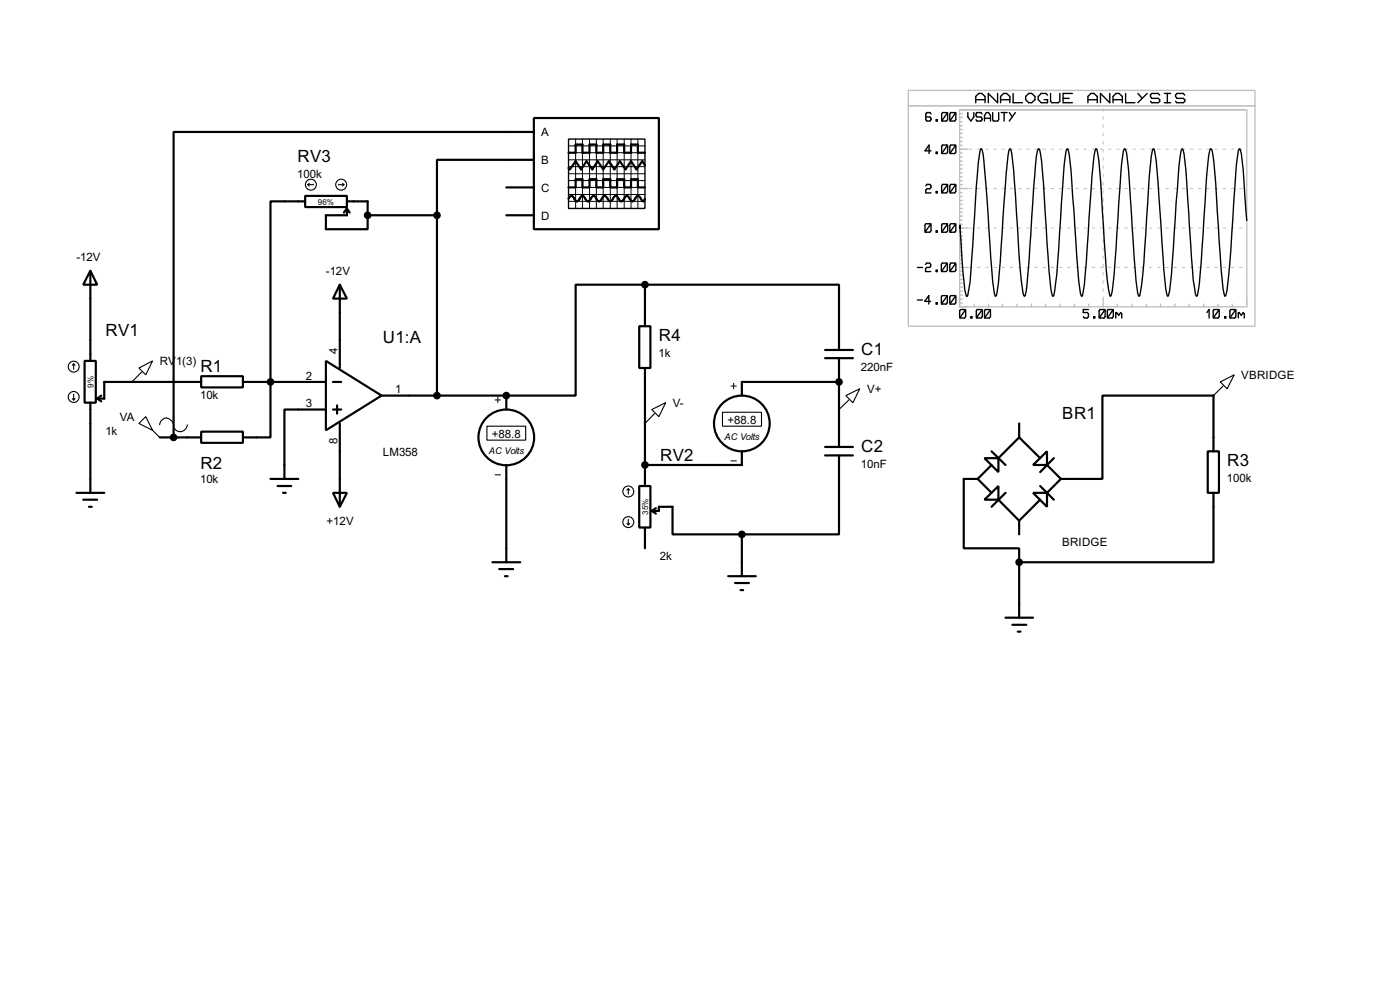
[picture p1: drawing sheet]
<svg xmlns="http://www.w3.org/2000/svg" width="256mm" height="180mm" viewBox="0 0 256 180" stroke-linecap="round" stroke-linejoin="round" font-family="sans-serif">
<g fill="none" stroke="#000" stroke-width=".4">
<path d="M55.9 35.9h7.7v2h-7.7zM55.9 36.9h-6.3v43.2h-5.1M63.6 38.2v1.2h-3.9v2.6h7.7v-2.6M63.6 36.9h3.8v2.5M63.6 38.2l.5 .7M63.6 38.2l-.6 .7M67.4 39.4h12.7M80.1 39.4v33M92.8 39.4h5M92.8 34.3h5M97.8 21.6h22.9v20.4h-22.9zM97.8 24.2h-66v55.9"/>
<path d="M97.8 29.3h-17.7v10.1M104.2 36.4a.54 .54 0 0 1 .7-.4l.5 .7 .3 .2 .3-.2 .4-.7 .3-.1 .3 .1 .2 .4a.54 .54 0 0 0 .8 .3l.5-.7 .3-.1 .2 .1 .5 .7 .3 .2 .2-.2 .5-.7a.6 .6 0 0 1 .9 .5l.4 .4 .3-.2 .4-.7 .3-.1 .3 .1 .5 .7a.6 .6 0 0 0 .8-.5l.5-.3 .2 .1 .5 .7 .3 .2 .2-.2 .5-.7a.6 .6 0 0 1 .9 .5l.4 .4 .3-.5M104.2 28h1.3v-1.5h1.2v1.5h1.3v-1.5h1.3v1.5h1.2v-1.5h1.3v1.5h1.3v-1.5h1.3v1.5h1.2v-1.5h1.3v1.5h1.3M104.2 34.3h1.3v-1.5h1.2v1.5h1.3v-1.5h1.3v1.5h1.2v-1.5h1.3v1.5h1.3v-1.5h1.3v1.5h1.2v-1.5h1.3v1.5h1.3M118.2 30.3l-.5-.8-1.1 1.5-1-1.5-1 1.5-1-1.5-1 1.5-1-1.5-1.1 1.5-1-1.5-1 1.5-1-1.5-1 1.5-1-1.5-1.1 1.5-.2-.2M16.6 49.6l1.2 2.5h-2.5zM16.6 49.6v16.5M62.3 52.1l1.3 2.6h-2.6zM62.3 52.1v15.3M117.1 59.7h2.1v7.7h-2.1zM118.2 52.1h35.5v12M118.2 52.1h-12.7v20.3h-12.7"/>
<path d="M118.2 52.1v7.6M15.5 66.1h2.1v7.6h-2.1zM16.6 73.7v16.5M17.8 73l.8 .5M18.6 72.4l-.8 .6M36.9 68.9h7.6v2h-7.6zM36.9 79h7.6v2.1h-7.6zM36.9 69.9h-17.8v3.1h-1.3M44.5 69.9h15.2M59.7 66.1l10.2 6.3-10.2 6.4zM59.7 75h-7.6v12.7M61 69.9h1.5"/>
<path d="M61 75h1.5M61.8 74.2v1.5M62.3 77.5v15.3M69.9 72.4h22.9M92.8 72.4v2.6M118.2 67.4v21.6M151.2 64.1h5.1M151.2 65.6h5.1M153.7 69.9h-17.8v2.5M153.7 65.6v16.2M186.7 77.5v2.6M14 90.2h5.1"/>
<path d="M15.3 91.5h2.5M16.3 92.8h.5M29.3 80.1h7.6M49.6 87.7h5.1M50.9 89h2.5M51.9 90.2h.5M61 90.2h2.6l-1.3 2.6zM92.8 85.1v17.8M117.1 89h2.1v7.6h-2.1zM118.2 96.6v3.8M119.4 93.5h1.3v-.7h2.5v5h12.7M119.4 93.5l.8 .5"/>
<path d="M120.2 93l-.8 .5M135.9 82.6v2.5h-17.7M135.9 97.8v7.7M151.2 83.4h5.1M151.2 81.8h5.1M153.7 83.4v14.4h-17.8M179.1 87.7h-2.5v12.7h10.1v2.5M179.1 87.7l2.6 2.5M180.4 83.9h2.5v2.5zM180.4 91.5l2.5-2.5v2.5zM181.7 82.6l2.5 2.5M181.7 85.1l-2.6 2.6"/>
<path d="M182.9 91.5l3.8 3.8M184.2 90.2l-2.5 2.6M186.7 95.3v2.5M186.7 80.1l-3.8 3.8M186.7 80.1l3.9 3.8M189.3 90.2h2.5v2.6zM189.3 85.1l2.5-2.5v2.5zM190.6 89l2.5 2.5M190.6 91.5l-3.9 3.8M191.8 85.1l2.6 2.6M193.1 83.9l-2.5 2.5M194.4 87.7l-2.6 2.5"/>
<path d="M221.3 82.6h2v7.6h-2zM222.3 82.6v-10.2h-20.3v15.3h-7.6M222.3 90.2v12.7h-35.6M90.2 102.9h5.1M91.5 104.2h2.5M92.5 105.5h.5M133.4 105.5h5.1M134.7 106.7h2.5M135.7 108h.5M184.2 113.1h5.1M185.5 114.4h2.5M186.5 115.6h.5"/>
<path d="M186.7 102.9v10.2"/>
<circle cx="135.9" cy="77.5" r="5.1"/>
<circle cx="92.7" cy="80.1" r="5.1"/>
</g>
<g fill="#000">
<circle cx="92.8" cy="72.4" r=".2"/>
<circle cx="153.7" cy="69.9" r=".2"/>
<circle cx="118.2" cy="85.1" r=".2"/>
</g>
<g fill="none" stroke="#000" stroke-width=".2">
<path d="M56.4 33.8h1.1M56.4 33.8l.3 .3M56.7 33.6l-.3 .2M62 33.8h1M62.8 33.6l.2 .2M63 33.8l-.2 .3M13.3 73l.2 .2M13.5 66.6l-.2 .3M13.5 66.6l.3 .3M13.5 66.6v1M13.5 72.2v1M13.8 73l-.3 .2"/>
<path d="M25.5 77.5l1.2-1.2 1.3 2.5zM25.5 67.4l2.5-1.3-1.3 2.5zM26 68.1l-1.8 1.8M28 78.8l1.3 1.3M29.3 77.8a1.25 1.25 0 0 1 1-1.3 1.25 1.25 0 0 1 1.4 .9 1.59 1.59 0 0 0 .9 1.5 1.32 1.32 0 0 0 1.7-1.1M89.2 78h7.1v2.6h-7.1zM119.4 75l2.6-1.3-1.3 2.6zM119.9 75.7l-1.7 1.8M132.4 75.5h7.1v2.5h-7.1zM155 72.4l2.5-1.2-1.2 2.5zM155.5 73.2l-1.8 1.8M223.6 69.9l2.5-1.3-1.3 2.6z"/>
<path d="M224.1 70.7l-1.8 1.7M114.9 95.8l.2 .3M115.1 89.5l-.2 .2M115.1 89.5l.3 .2M115.1 89.5v1M115.1 95.1v1M115.4 95.8l-.3 .3"/>
<circle cx="56.9" cy="33.8" r="1"/>
<circle cx="62.5" cy="33.8" r="1"/>
<circle cx="13.5" cy="67.1" r="1"/>
<circle cx="13.5" cy="72.7" r="1"/>
<circle cx="115.1" cy="90" r="1"/>
<circle cx="115.1" cy="95.6" r="1"/>
</g>
<g fill="none" stroke="#000" stroke-width=".18">
<path d="M104.2 29.3h14M104.2 26.7h14M104.2 28h14M104.2 30.5h14M104.2 33.1h14M104.2 34.3h14M104.2 35.6h14M104.2 36.9h14M104.2 31.8h14M105.5 25.5v12.7M106.7 25.5v12.7M108 25.5v12.7"/>
<path d="M109.3 25.5v12.7M110.5 25.5v12.7M111.8 25.5v12.7M113.1 25.5v12.7M114.4 25.5v12.7M115.6 25.5v12.7M116.9 25.5v12.7M90.7 73.2h1M91.2 72.7v1M133.9 70.7h1M134.4 70.2v1M90.7 86.9h1"/>
<path d="M133.9 84.4h1"/>
</g>
<g fill="#000" stroke="#000" stroke-width=".4">
<circle cx="67.3" cy="39.4" r=".5"/>
<circle cx="80" cy="39.4" r=".5"/>
<circle cx="118.1" cy="52.1" r=".5"/>
<circle cx="49.5" cy="69.9" r=".5"/>
<circle cx="80" cy="72.4" r=".5"/>
<circle cx="92.7" cy="72.4" r=".5"/>
<circle cx="153.7" cy="69.9" r=".5"/>
<circle cx="31.8" cy="80.1" r=".5"/>
<circle cx="118.1" cy="85.1" r=".5"/>
<circle cx="135.9" cy="97.8" r=".5"/>
<circle cx="186.7" cy="102.9" r=".5"/>
</g>
<g fill="none" stroke="#000" stroke-width=".25">
<path d="M178.8 18.8v-1.1l.5-.6h.6l.6 .6v1.1M178.8 18.3h1.7M182.8 17.1v1.7l-1.7-1.7v1.7M183.3 18.8v-1.1l.6-.6h.5l.6 .6v1.1M183.3 18.3h1.7M185.6 17.1v1.7h1.7M188.5 17.1h.5l.6 .6v.6l-.6 .5h-.5l-.6-.5v-.6zM191.9 17.4l-.3-.3h-.8l-.6 .6v.6l.6 .5h1.1v-.5h-.6M192.5 17.1v1.5l.2 .2h1.2l.3-.2v-1.5M194.8 18h1.1M196.5 17.1h-1.7v1.7h1.7M199.3 18.8v-1.1l.6-.6h.5l.6 .6v1.1"/>
<path d="M199.3 18.3h1.7M203.3 17.1v1.7l-1.7-1.7v1.7M203.9 18.8v-1.1l.6-.6h.5l.6 .6v1.1M203.9 18.3h1.7M206.2 17.1v1.7h1.7M208.5 17.1l.8 .9M210.2 17.1l-1.7 1.7M212.5 17.4l-.3-.3h-1.2l-.2 .3v.3l.2 .3h1.2l.3 .3v.3l-.3 .2h-1.2l-.2-.2M213.3 17.1h1.2M213.3 18.8h1.2M213.9 17.1v1.7M217.1 17.4l-.3-.3h-1.2l-.2 .3v.3l.2 .3h1.2l.3 .3v.3l-.3 .2h-1.2l-.2-.2"/>
<path d="M104.2 25.5h14v12.7h-14zM169.6 34l.2-.2h.6l.2 .2v.3l-.2 .3h-.6l-.2 .2v.5h1M170.6 20.9l-.2-.3h-.6l-.2 .3v1l.2 .3h.6l.2-.3v-.2l-.2-.3h-.8M170.6 27.6h-1.1l.7-1v1.5M171.5 21.9h.2v.3h-.2zM171.5 27.9h.2v.2h-.2zM171.5 35.1h.2v.2h-.2zM172.7 20.6h.7l.2 .3v1l-.2 .3h-.7l-.2-.3v-1zM172.7 26.6h.7l.2 .2v1.1l-.2 .2h-.7l-.2-.2v-1.1zM172.7 33.8h.7l.2 .2v1.1l-.2 .2h-.7l-.2-.2v-1.1zM173.6 33.8l-1.1 1.5M173.6 26.6l-1.1 1.5"/>
<path d="M173.6 20.6l-1.1 1.6M174.2 20.6h.7l.2 .3v1l-.2 .3h-.7l-.2-.3v-1zM174.2 26.6h.7l.2 .2v1.1l-.2 .2h-.7l-.2-.2v-1.1zM174.2 33.8h.7l.2 .2v1.1l-.2 .2h-.7l-.2-.2v-1.1zM175.1 33.8l-1.1 1.5M175.1 26.6l-1.1 1.5M175.1 20.6l-1.1 1.6M177.3 20.6v.8l.6 .8 .5-.8v-.8M179.9 20.9l-.2-.3h-.7l-.2 .3 .2 .5h.7l.2 .3v.2l-.2 .3h-.7l-.2-.3M180.4 22.2v-1l.3-.6h.4l.4 .6v1M180.4 21.7h1.1M181.9 20.6v1.3l.1 .3h.8l.2-.3v-1.3"/>
<path d="M183.4 20.6h1.1M184 20.6v1.6M184.9 20.6l.6 .8M186 20.6l-1.1 1.6M168.1 54.9h.9M168.1 49h.9M169.6 48.4l.2-.2h.5l.2 .2v.3l-.2 .3h-.5l-.2 .2v.5h.9M169.6 41h.8l.2 .2v1.1l-.2 .2h-.8l-.1-.2v-1.1zM170.5 55.2h-1.1l.8-1.1v1.6M170.6 41l-1.1 1.5M171.5 55.4h.2v.3h-.2zM171.5 42.3h.2v.2h-.2z"/>
<path d="M171.5 49.5h.2v.2h-.2zM172.6 54.1h.8l.2 .3v1l-.2 .3h-.8l-.1-.3v-1zM172.6 48.2h.8l.2 .2v1.1l-.2 .2h-.8l-.1-.2v-1.1zM172.7 41h.7l.2 .2v1.1l-.2 .2h-.7l-.2-.2v-1.1zM173.6 54.1l-1.1 1.6M173.6 48.2l-1.1 1.5M173.6 41l-1.1 1.5M174.2 54.1h.7l.2 .3v1l-.2 .3h-.7l-.2-.3v-1zM174.2 41h.7l.2 .2v1.1l-.2 .2h-.7l-.2-.2v-1.1zM174.2 48.2h.7l.2 .2v1.1l-.2 .2h-.7l-.2-.2v-1.1zM175.1 54.1l-1.1 1.6M175.1 48.2l-1.1 1.5"/>
<path d="M175.1 41l-1.1 1.5M176 56.7h.7l.2 .2v1.1l-.2 .2h-.7l-.2-.2v-1.1zM176.9 56.7l-1.1 1.5M177.9 58h.2v.2h-.2zM179 56.7h.8l.2 .2v1.1l-.2 .2h-.8l-.1-.2v-1.1zM180 56.7l-1.1 1.5M180.5 56.7h.8l.2 .2v1.1l-.2 .2h-.8l-.1-.2v-1.1zM181.5 56.7l-1.1 1.5M199.4 56.7h-.9v.5h.7l.2 .3v.5l-.2 .2h-.5l-.2-.2M200.4 58h.2v.2h-.2zM201.5 56.7h.8l.2 .2v1.1l-.2 .2h-.8l-.1-.2v-1.1zM202.5 56.7l-1.1 1.5"/>
<path d="M203 56.7h.8l.2 .2v1.1l-.2 .2h-.8l-.1-.2v-1.1zM204 56.7l-1.1 1.5M204.4 57.2v1M204.4 57.5l.2-.3 .4 .5 .3-.5 .2 .3v.7M221.1 57.2l.4-.5v1.5M222.4 56.7h.8l.2 .2v1.1l-.2 .2h-.8l-.1-.2v-1.1zM223.4 56.7l-1.1 1.5M224.4 58h.2v.2h-.2zM225.5 56.7h.7l.2 .2v1.1l-.2 .2h-.7l-.2-.2v-1.1zM226.4 56.7l-1.1 1.5M226.9 57.2v1M226.9 57.5l.1-.3 .4 .5 .4-.5 .2 .3v.7"/>
<path d="M228.4 40.4l-.6-9.2-.4-3.1-.3-.9a18.3 18.3 0 0 0-.7 5l-.2 2.3a291.9 291.9 0 0 1-1.4 18.8l-.4 1a18.3 18.3 0 0 1-.7-5l-1.3-19.9-.4-2-.2-.2a51.8 51.8 0 0 0-1 10 166.6 166.6 0 0 1-1.4 16.9l-.2 .2a20.4 20.4 0 0 1-.7-5l-1.2-18.1-.4-3.1-.3-.9a18.3 18.3 0 0 0-.7 5l-1.3 18.1-.3 3-.4 1a18.3 18.3 0 0 1-.7-5l-.3-5a166.6 166.6 0 0 0-1.4-16.9l-.2-.2a51.8 51.8 0 0 0-1 10l-.9 13.1a11.6 11.6 0 0 1-.7 4 18.3 18.3 0 0 1-.7-5l-1.2-18.1-.4-3.1-.2-.7-.2-.2a18.3 18.3 0 0 0-.7 5l-1.2 18.1-.3 3-.4 1a25.8 25.8 0 0 1-.9-7.4l-1.2-17.5-.3-2-.2-.2a18.3 18.3 0 0 0-.7 5l-.4 5a166.6 166.6 0 0 1-1.4 16.9l-.1 .2a18.3 18.3 0 0 1-.7-5l-1.3-18.1-.3-3.1-.4-.9a18.3 18.3 0 0 0-.7 5l-.1 2.3a291.9 291.9 0 0 1-1.5 18.8l-.1 .8-.2 .2a18.3 18.3 0 0 1-.7-5l-1-15.9-.4-4-.3-2-.2-.2a13.7 13.7 0 0 0-.7 5l-.4 4.9a173.9 173.9 0 0 1-1.4 17l-.1 .2a19 19 0 0 1-.8-4.9l-1.2-18.1-.3-3.2-.4-.9a17.1 17.1 0 0 0-.7 4.9l-.3 4.8a181 181 0 0 1-1.4 17.2l-.2 .2a19.1 19.1 0 0 1-.7-4.7l-1.4-20-.2-1.4-.3-1a15.9 15.9 0 0 0-.7 4.7l-1.1 15.7a32.5 32.5 0 0 1-.7 6.4l-.2 .3-.1-.3a98.6 98.6 0 0 1-1-10.4l-.1-2.4-.1 .6"/>
</g>
<g fill="none" stroke="#c0c0c0" stroke-width=".25">
<path d="M166.4 16.6h63.5v43.1h-63.5zM166.4 19.4h63.5M175.8 39.6h.5M175.8 38.9h.5M175.8 38.2h.5M175.8 37.4h.5M175.8 36.7h.5M175.8 36h.5M175.8 35.3h.5M175.8 34.5h1.5M175.8 33.8h.5M175.8 33.1h.5"/>
<path d="M175.8 32.4h.5M175.8 31.7h.5M175.8 30.9h.5M175.8 30.2h.5M175.8 29.5h.5M175.8 28.8h.5M175.8 28h.5M175.8 27.3h1.5M175.8 26.6h.5M175.8 25.9h.5M175.8 25.2h.5M175.8 24.4h.5"/>
<path d="M175.8 23.7h.5M175.8 23h.5M175.8 22.3h.5M175.8 21.5h.5M175.8 20.8h.5M175.8 55.5h.5M175.8 54.8h.5M175.8 54h.5M175.8 53.3h.5M175.8 52.6h.5M175.8 51.9h.5M175.8 51.2h.5"/>
<path d="M175.8 50.4h.5M175.8 49.7h.5M175.8 49h1.5M175.8 48.3h.5M175.8 47.6h.5M175.8 46.8h.5M175.8 46.1h.5M175.8 45.4h.5M175.8 44.7h.5M175.8 43.9h.5M175.8 43.2h.5M175.8 42.5h.5"/>
<path d="M175.8 41.8h1.5M175.8 41.1h.5M175.8 40.3h.5M178.5 55.7v.5M181.1 55.7v.5M183.7 55.7v.5M186.3 55.7v.5M189 55.7v.5M191.6 55.7v.5M194.2 55.7v.5M196.9 55.7v.5M199.5 55.7v.5"/>
<path d="M202.1 54.7v1.5M204.7 55.7v.5M207.4 55.7v.5M210 55.7v.5M212.6 55.7v.5M215.2 55.7v.5M217.9 55.7v.5M220.5 55.7v.5M223.2 55.7v.5M225.8 55.7v.5M228.1 56.2h-52.3v-36.1h52.6v36.1"/>
</g>
<path d="M202.1 19.9v36.3M176.1 34.5h52M176.1 27.3h52M176.1 49h52M176.1 41.8h52" fill="none" stroke="#fff" stroke-width=".18"/>
<path d="M202.1 19.9v36.3M176.1 34.5h52M176.1 27.3h52M176.1 49h52M176.1 41.8h52" fill="none" stroke="#c0c0c0" stroke-width=".18" stroke-dasharray=".5 1"/>
<g font-size="3.5">
<text x="54.5" y="29.6">RV3</text>
<text x="19.4" y="61.4">RV1</text>
<text x="70.2" y="62.8">U1:A</text>
<text x="120.7" y="62.4">R4</text>
<text x="157.8" y="64.9">C1</text>
<text x="36.7" y="68.1">R1</text>
<text x="194.6" y="76.7">BR1</text>
<text x="157.8" y="82.8">C2</text>
<text x="36.7" y="85.9">R2</text>
<text x="121" y="84.3">RV2</text>
<text x="224.8" y="85.3">R3</text>
</g>
<g font-size="2.4">
<text x="99.1" y="25">A</text>
<text x="54.5" y="32.6">100k</text>
<text x="99.1" y="30">B</text>
<text x="99.1" y="35.1">C</text>
<text x="99.1" y="40.2">D</text>
<text x="14" y="47.8">-12V</text>
<text x="59.7" y="50.4">-12V</text>
<text x="61.9" y="64.8" transform="rotate(-90 61.9 64.8)">4</text>
<text x="120.7" y="65.4">1k</text>
<text x="29.3" y="66.9">RV</text>
<text x="32.3" y="66.9">1(3)</text>
<text x="56.1" y="69.5">2</text>
<text x="72.4" y="72">1</text>
<text x="157.7" y="67.9">220nF</text>
<text x="158.8" y="72">V+</text>
<text x="227.4" y="69.4">VBRIDGE</text>
<text x="21.9" y="77.1">VA</text>
<text x="36.7" y="73.1">10k</text>
<text x="56.1" y="74.6">3</text>
<text x="123.2" y="74.5">V-</text>
<text x="133.3" y="77.6">+88.8</text>
<text x="19.3" y="79.7">1k</text>
<text x="61.9" y="81.2" transform="rotate(-90 61.9 81.2)">8</text>
<text x="70.1" y="83.5">LM358</text>
<text x="90.1" y="80.1">+88.8</text>
<text x="36.7" y="88.4">10k</text>
<text x="157.7" y="85.7">10nF</text>
<text x="224.8" y="88.2">100k</text>
<text x="59.8" y="96.1">+12V</text>
<text x="194.6" y="100">BRIDGE</text>
<text x="120.9" y="102.6">2k</text>
</g>
<g font-size="1.9">
<text x="89.6" y="83">AC Volts</text>
<text x="132.7" y="80.4">AC Volts</text>
</g>
<g font-size="1.7">
<text x="58.3" y="37.4">96%</text>
<text x="17.1" y="71" transform="rotate(-90 17.1 71)">9%</text>
<text x="118.7" y="94.2" transform="rotate(-90 118.7 94.2)">35%</text>
</g>
</svg>
